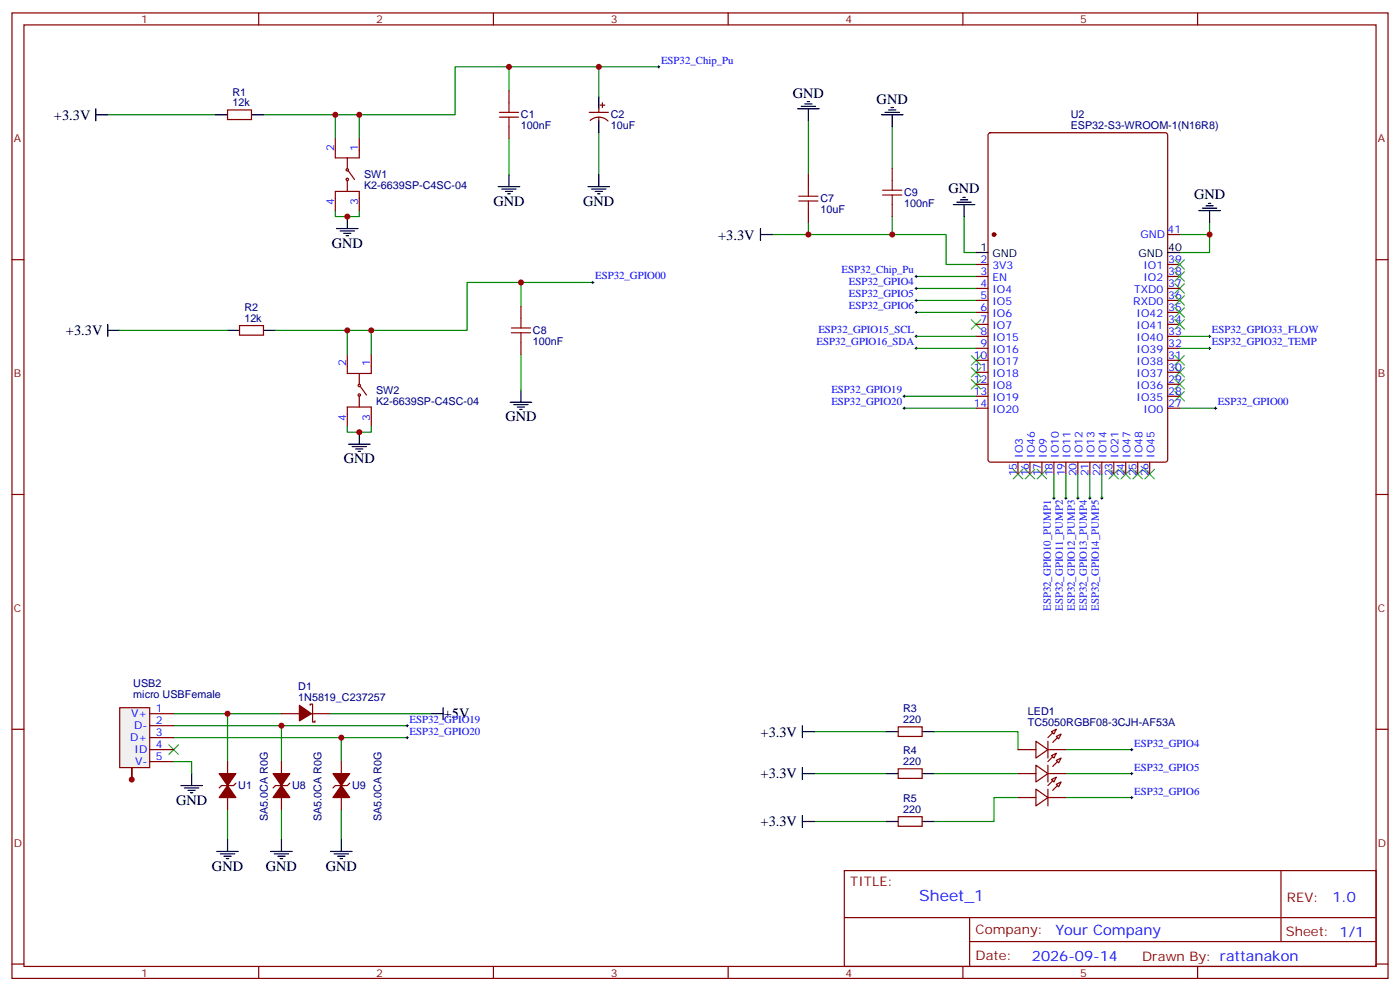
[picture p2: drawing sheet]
<svg xmlns="http://www.w3.org/2000/svg" width="412mm" height="292mm" viewBox="0 0 412 292" stroke-linecap="round" stroke-linejoin="round" font-family="sans-serif">
<g fill="none" stroke="#870000" stroke-width=".35">
<path d="M3.5 3.8h405.4v284.3h-405.4zM7.1 7.3h398.2v277.3h-398.2zM76.2 3.8v3.5M145.3 3.8v3.5M214.5 3.8v3.5M283.6 3.8v3.5M352.8 3.8v3.5M67 32.4h7.1v2.8h-7.1zM149.9 26.7v3.6M149.9 37.3v3.6M173.6 33.1h5.6M173.9 35.5a3.8 3.8 0 0 1 5.2 .1"/>
<path d="M176.4 32v1.1M176.4 34.5v1.1M176.7 31h1.5M177.4 30.3v1.4M291.3 39.3l.4-.2h51.6l.6 .4 .1 95.9-.5 .6-51.8 .1-.6-.5-.1-95.8zM98.8 40.9v5.6h7v-5.6M102.3 46.5v3.2M102.3 53.2v3.2M102.7 50.4l1.7 2.4M238.1 51.4v3.6M262.8 49.7v3.5M3.5 76.5h3.6"/>
<path d="M98.8 62v-5.6h7v5.6M238.1 62v3.5M262.8 60.3v3.5M287.5 77.9h3.5M344 77.9h3.5M344 69.1h3.5M405.3 76.5h3.6M70.6 95.9h7v2.8h-7zM153.5 90.2v3.6M287.5 81.4h3.5M287.5 84.9h3.5M287.5 88.5h3.5"/>
<path d="M287.5 92h3.5M287.5 95.5h3.5M287.5 99.1h3.5M344 81.4h3.5M344 84.9h3.5M344 88.5h3.5M344 92h3.5M344 95.5h3.5M344 99.1h3.5M102.3 104.4v5.6h7.1v-5.6M105.8 110v3.2M105.8 116.7v3.2"/>
<path d="M106.2 113.9l1.7 2.4M153.5 100.8v3.6M287.5 102.6h3.5M287.5 106.1h3.5M287.5 109.6h3.5M287.5 113.2h3.5M287.5 116.7h3.5M344 102.6h3.5M344 106.1h3.5M344 109.6h3.5M344 113.2h3.5M344 116.7h3.5"/>
<path d="M102.3 125.5v-5.6h7.1v5.6M287.5 120.2h3.5M299.9 136.1v3.5M303.4 136.1v3.5M306.9 136.1v3.5M310.4 136.1v3.5M314 136.1v3.5M317.5 136.1v3.5M321 136.1v3.5M324.6 136.1v3.5M328.1 136.1v3.5M331.6 136.1v3.5"/>
<path d="M335.1 136.1v3.5M338.7 136.1v3.5M344 120.2h3.5M3.5 145.6h3.6M405.3 145.6h3.6M3.5 214.8h3.6M82.9 210.2h5.3M91.4 207.7v-.3h.7v5.3h.7v-.4M91.7 210.2h5.3M264.6 214.1h7v2.8h-7zM305.2 218.3l3.5 2.5-3.5 2.4zM308.7 218.3v4.9"/>
<path d="M309.7 215.5l1.4-.7-.7 1.4zM311.1 216.9l1.5-.7-.7 1.4zM405.3 214.8h3.6M67 224.3v14.1M69.5 230.6l-.7 .8h-3.5l-.7 .7M82.9 224.3v14.1M85.4 230.6l-.7 .8h-3.6l-.7 .7M100.5 224.3v14.1M103 230.6l-.7 .8h-3.5l-.7 .7M264.6 226.4h7v2.8h-7zM299.9 234.9h5.3M299.9 220.8h5.3"/>
<path d="M299.9 227.8h5.3M305.2 232.4l3.5 2.5-3.5 2.4zM305.2 225.4l3.5 2.4-3.5 2.5zM308.7 234.9h5.3M308.7 225.4v4.9M308.7 232.4v4.9M308.7 220.8h5.3M308.7 227.8h5.3M309.7 229.6l1.4-.7-.7 1.4zM309.7 222.5l1.4-.7-.7 1.4zM311.1 231l1.5-.7-.7 1.4zM311.1 223.9l1.5-.7-.7 1.4z"/>
<path d="M248.7 256.4h156.6v28.2h-156.6zM264.6 240.5h7v2.8h-7zM377.3 256.4v20.9M248.7 270.2h156.5M285.6 277.3h119.6M285.6 270.2v14.2M3.5 283.9h3.6M76.2 284.6v3.5M145.3 284.6v3.5M214.5 284.6v3.5M283.6 284.6v3.5M352.8 284.6v3.5"/>
<path d="M405.3 283.9h3.6"/>
<circle cx="102.3" cy="50" r=".35"/>
<circle cx="102.3" cy="52.8" r=".35"/>
<circle cx="105.8" cy="113.5" r=".35"/>
<circle cx="105.8" cy="116.3" r=".35"/>
</g>
<g fill="none" stroke="#000" stroke-width=".35">
<path d="M28.2 33.8h3.5M28.2 32v3.6M63.5 33.8h3.5M74.1 33.8h3.5M176.4 28.5v3.5M176.4 35.6v3.5M234.9 32h6.4M236 31.3h4.2M237.1 30.6h2.1M237.8 29.9h.7M238.1 32v3.6M259.6 33.8h6.4"/>
<path d="M260.7 33.1h4.2M261.8 32.4h2.1M262.5 31.7h.7M262.8 33.8v3.5M146.8 55h6.3M147.8 55.7h4.2M148.9 56.4h2.1M149.6 57.1h.7M149.9 51.4v3.6M173.2 55h6.4M174.3 55.7h4.2M175.3 56.4h2.1"/>
<path d="M176 57.1h.7M176.4 51.4v3.6M281.9 59.5h4.2M282.9 58.8h2.1M283.6 58.1h.7M356 59.9h.7M99.1 67.3h6.4M100.2 68h4.2M101.2 68.7h2.2M102 69.4h.7M102.3 63.8v3.5M224 69.1h3.5"/>
<path d="M224 67.3v3.5M280.8 60.3h6.4M284 60.3v3.5M287.5 74.4h3.5M344 74.4h3.5M353.1 62h6.4M354.2 61.3h4.2M355.2 60.6h2.2M356.3 62v3.5M31.7 97.3h3.6M31.7 95.5v3.6M67 97.3h3.6"/>
<path d="M77.6 97.3h3.5M150.3 118.5h6.3M151.3 119.2h4.3M152.4 119.9h2.1M153.5 114.9v3.6M102.7 130.8h6.3M103.7 131.5h4.2M104.8 132.2h2.1M105.5 132.9h.7M105.8 127.3v3.5M153.1 120.6h.7M127 210.2h3.5"/>
<path d="M130.5 208.4v3.5M236.4 213.7v3.5M236.4 215.5h3.5M261.1 215.5h3.5M271.6 215.5h3.6M53.3 231.4h6.3M54.3 232.1h4.3M55.4 232.8h2.1M56.1 233.5h.7M56.4 227.8v3.6M236.4 226.1v3.5M236.4 227.8h3.5"/>
<path d="M261.1 227.8h3.5M271.6 227.8h3.6M63.9 250.8h6.3M64.9 251.5h4.2M66 252.2h2.1M66.7 252.9h.7M67 247.2v3.6M79.7 250.8h6.4M80.8 251.5h4.2M81.8 252.2h2.2M82.5 252.9h.8M82.9 247.2v3.6"/>
<path d="M97.4 250.8h6.3M98.4 251.5h4.3M99.5 252.2h2.1M100.2 252.9h.7M100.5 247.2v3.6M236.4 241.9h3.5M236.4 240.2v3.5M261.1 241.9h3.5M271.6 241.9h3.6"/>
</g>
<g fill="none" stroke="#3c3" stroke-width=".35">
<path d="M346.1 76.5l2.8 2.8M348.9 76.5l-2.8 2.8M286.1 94.1l2.8 2.8M288.9 94.1l-2.8 2.8M346.1 83.5l2.8 2.9M346.1 90.6l2.8 2.8M346.1 87.1l2.8 2.8M346.1 94.1l2.8 2.8M346.1 80l2.8 2.8M348.9 94.1l-2.8 2.8M348.9 90.6l-2.8 2.8M348.9 83.5l-2.8 2.9"/>
<path d="M348.9 87.1l-2.8 2.8M348.9 80l-2.8 2.8M286.1 111.8l2.8 2.8M286.1 108.2l2.8 2.9M286.1 104.7l2.8 2.8M288.9 111.8l-2.8 2.8M288.9 108.2l-2.8 2.9M288.9 104.7l-2.8 2.8M346.1 115.3l2.8 2.8M346.1 111.8l2.8 2.8M346.1 108.2l2.8 2.9M346.1 104.7l2.8 2.8"/>
<path d="M348.9 115.3l-2.8 2.8M348.9 111.8l-2.8 2.8M348.9 108.2l-2.8 2.9M348.9 104.7l-2.8 2.8M298.4 138.2l2.9 2.8M301.3 138.2l-2.9 2.8M302 138.2l2.8 2.8M304.8 138.2l-2.8 2.8M305.5 138.2l2.8 2.8M308.3 138.2l-2.8 2.8M326.7 138.2l2.8 2.8M329.5 138.2l-2.8 2.8"/>
<path d="M330.2 138.2l2.8 2.8M333 138.2l-2.8 2.8M333.7 138.2l2.8 2.8M336.5 138.2l-2.8 2.8M337.3 138.2l2.8 2.8M340.1 138.2l-2.8 2.8M49.7 219.4l2.9 2.8M52.6 219.4l-2.9 2.8"/>
</g>
<g fill="none" stroke="#008700" stroke-width=".35">
<path d="M149.9 19.7h26.5v8.8M176.4 19.7h17.6M31.7 33.8h31.8M77.6 33.8h21.2v7.1M98.8 33.8h7v7.1M149.9 26.7v-7h-15.8v14.1h-28.3M176.4 39.1v12.3M238.1 35.6v15.8M262.8 37.3v12.4M149.9 40.9v10.5M98.8 62v1.8h7v-1.8M227.5 69.1h51.2v8.8h8.8"/>
<path d="M238.1 65.5v3.6M262.8 63.8v5.3M284 63.8v10.6h3.5M356.3 69.1v5.3h-8.8M356.3 65.5v3.6h-8.8M35.3 97.3h31.7M81.1 97.3h21.2v7.1M102.3 97.3h7.1v7.1M153.5 90.2v-7h-15.9v14.1h-28.2M153.5 83.2h21.1M269.9 92h17.6M269.9 88.5h17.6"/>
<path d="M269.9 84.9h17.6M269.9 81.4h17.6M269.9 99.1h17.6M347.5 99.1h8.8M153.5 104.4v10.5M266.3 116.7h21.2M269.9 102.6h17.6M347.5 102.6h8.8M102.3 125.5v1.8h7.1v-1.8M266.3 120.2h21.2M310.4 139.6v7.1M314 139.6v7.1"/>
<path d="M317.5 139.6v7.1M321 139.6v7.1M324.6 139.6v7.1M347.5 120.2h10.6M51.2 217.2h49.3v7.1M51.2 213.7h31.7v10.6M51.2 210.2h31.7M67 210.2v14.1M82.9 213.7h37M97 210.2h30M100.5 217.2h19.4M239.9 215.5h21.2"/>
<path d="M275.2 215.5h24.7v5.3M67 238.4v8.8M82.9 238.4v8.8M100.5 238.4v8.8M239.9 227.8h21.2M275.2 227.8h24.7M299.9 234.9h-7.1v7h-17.6M314 234.9h19.4M314 227.8h19.4M314 220.8h19.4M239.9 241.9h21.2"/>
</g>
<g fill="none" stroke="#a10000" stroke-width=".35">
<path d="M147.1 34.5h5.7M147.1 33.1h5.7M149.9 30.3v2.8M149.9 34.5v2.8M235.3 57.8h5.6M235.3 59.2h5.6M238.1 55v2.8M238.1 59.2v2.8M260 57.4h5.6M260 56h5.6M262.8 53.2v2.8M262.8 57.4v2.9"/>
<path d="M150.6 98h5.7M150.6 96.6h5.7M153.5 93.8v2.8M153.5 98v2.8"/>
</g>
<g fill="#870000" stroke="#870000" stroke-width=".35">
<path d="M310.1 232.8l1.4-1.4z"/>
<path d="M310.1 229.9l-1.4 1.5z"/>
<path d="M310.1 218.7l1.4-1.5z"/>
<path d="M308.7 217.2l1.4-1.4z"/>
<path d="M308.7 224.3l1.4-1.4z"/>
<path d="M311.5 224.3l-1.4 1.4z"/>
<path d="M100.5 231.4l2.5 3.5h-4.9z"/>
<path d="M98.1 227.8h4.9l-2.5 3.6z"/>
<path d="M82.9 231.4l2.5 3.5h-5z"/>
<path d="M80.4 227.8h5l-2.5 3.6z"/>
<path d="M67 231.4l2.5 3.5h-4.9z"/>
<path d="M64.6 227.8h4.9l-2.5 3.6z"/>
<path d="M88.2 207.7l3.5 2.5-3.5 2.1z"/>
<circle cx="292.8" cy="69.1" r=".53"/>
</g>
<g fill="none" stroke="#000" stroke-width=".29">
<path d="M193.7 19.7h.7M194 19.3v.7M174.3 83.2h.7M174.6 82.8v.7M269.5 81.4h.7M269.5 84.9h.7M269.5 88.5h.7M269.5 92h.7M269.5 99.1h.7M269.9 81.1v.7M269.9 84.6v.7M269.9 88.1v.7"/>
<path d="M269.9 91.7v.7M269.9 98.7v.7M356 99.1h.7M356.3 98.7v.7M266 116.7h.7M266.3 116.3v.8M266.3 119.9v.7M269.5 102.6h.7M269.9 102.2v.7M356 102.6h.7M356.3 102.2v.7M358.1 119.9v.7"/>
<path d="M266 120.2h.7M357.7 120.2h.7M310.1 146.7h.7M310.4 146.3v.7M313.6 146.7h.7M314 146.3v.7M317.1 146.7h.8M317.5 146.3v.7M320.7 146.7h.7M321 146.3v.7M324.2 146.7h.7M324.6 146.3v.7"/>
<path d="M119.6 213.7h.7M119.6 217.2h.7M119.9 213.4v.7M119.9 216.9v.7M333 220.8h.7M333 227.8h.7M333 234.9h.7M333.4 220.4v.7M333.4 227.5v.7M333.4 234.5v.7"/>
</g>
<path d="M35.3 208.4h8.8v17.7h-8.8z" fill="#f0f0f0" stroke="#870000" stroke-width=".35"/>
<path d="M44.1 210.2h7.1M44.1 213.7h7.1M44.1 217.2h7.1M38.8 226.1v3.5M44.1 220.8h7.1M44.1 224.3h7.1" fill="none" stroke="#870000" stroke-width=".35"/>
<path d="M51.2 224.3h5.2v3.5" fill="none" stroke="#008700" stroke-width=".35"/>
<g fill="#c00">
<circle cx="105.8" cy="127.3" r=".88"/>
<circle cx="153.5" cy="83.2" r=".88"/>
<circle cx="176.4" cy="19.7" r=".88"/>
<circle cx="82.9" cy="213.7" r=".88"/>
<circle cx="100.5" cy="217.2" r=".88"/>
<circle cx="356.3" cy="69.1" r=".88"/>
<circle cx="262.8" cy="69.1" r=".88"/>
<circle cx="238.1" cy="69.1" r=".88"/>
<circle cx="67" cy="210.2" r=".88"/>
<circle cx="102.3" cy="97.3" r=".88"/>
<circle cx="109.4" cy="97.3" r=".88"/>
<circle cx="149.9" cy="19.7" r=".88"/>
<circle cx="105.8" cy="33.8" r=".88"/>
<circle cx="98.8" cy="33.8" r=".88"/>
<circle cx="102.3" cy="63.8" r=".88"/>
<circle cx="38.8" cy="229.6" r=".88"/>
</g>
<text font-size="4.6" fill="#00f" x="270.8" y="265.4">Sheet_1</text>
<g font-size="4.2">
<text x="233.5" y="28.7">GND</text>
<text x="15.9" y="35.2">+3.3V</text>
<text x="258.2" y="30.5">GND</text>
<text x="279.4" y="57">GND</text>
<text x="351.7" y="58.7">GND</text>
<text x="145.3" y="60.6">GND</text>
<text x="171.8" y="60.6">GND</text>
<text x="211.6" y="70.6">+3.3V</text>
<text x="97.7" y="73">GND</text>
<text x="19.4" y="98.7">+3.3V</text>
<text x="148.9" y="124.1">GND</text>
<text x="101.2" y="136.5">GND</text>
<text x="130.7" y="211.6">+5V</text>
<text x="224" y="216.9">+3.3V</text>
<text x="224" y="229.2">+3.3V</text>
<text x="51.9" y="237">GND</text>
<text x="224" y="243.4">+3.3V</text>
<text x="62.4" y="256.4">GND</text>
<text x="78.3" y="256.4">GND</text>
<text x="96" y="256.4">GND</text>
</g>
<g font-size="4.2" fill="#00f">
<text x="392.5" y="265.7">1.0</text>
<text x="310.9" y="275.2">Your Company</text>
<text x="304" y="283">2026-09-14</text>
</g>
<g font-size="3.9" fill="#800">
<text x="250.5" y="261">TITLE:</text>
<text x="379.1" y="265.7">REV:</text>
<text x="287.4" y="275.2">Company:</text>
<text x="378.7" y="275.8">Sheet: 1/1</text>
<text x="287.4" y="282.9">Date:</text>
<text x="336.4" y="282.9">Drawn By: rattanakon</text>
</g>
<g font-size="3.2" fill="#800">
<text x="41.6" y="6.8">1</text>
<text x="110.8" y="6.8">2</text>
<text x="179.9" y="6.8">3</text>
<text x="249.1" y="6.8">4</text>
<text x="318.2" y="6.8">5</text>
<text x="4.1" y="41.9">A</text>
<text x="405.9" y="41.9">A</text>
<text x="4.1" y="111.1">B</text>
<text x="405.9" y="111.1">B</text>
<text x="4.1" y="180.2">C</text>
<text x="405.9" y="180.2">C</text>
<text x="4.1" y="249.3">D</text>
<text x="405.9" y="249.3">D</text>
<text x="41.6" y="287.6">1</text>
<text x="110.8" y="287.6">2</text>
<text x="179.9" y="287.6">3</text>
<text x="249.1" y="287.6">4</text>
<text x="318.2" y="287.6">5</text>
</g>
<g font-size="3.2" fill="#00f">
<text x="194.7" y="18.8">ESP32_Chip_Pu</text>
<text x="98.4" y="44.4" transform="rotate(-90 98.4 44.4)">2</text>
<text x="105.5" y="44.4" transform="rotate(-90 105.5 44.4)">1</text>
<text x="98.4" y="60.5" transform="rotate(-90 98.4 60.5)">4</text>
<text x="105.5" y="60.5" transform="rotate(-90 105.5 60.5)">3</text>
<text x="336" y="70.1">GND</text>
<text x="344" y="68.7">41</text>
<text x="288.8" y="77.5">2</text>
<text x="344.1" y="77.5">39</text>
<text x="175.3" y="82.3">ESP32_GPIO00</text>
<text x="247.9" y="80.5">ESP32_Chip_Pu</text>
<text x="288.8" y="81.1">3</text>
<text x="292.3" y="79.3">3V3</text>
<text x="292.3" y="82.8">EN</text>
<text x="336.8" y="82.8">IO2</text>
<text x="336.8" y="79.3">IO1</text>
<text x="344.1" y="81.1">38</text>
<text x="250" y="84.1">ESP32_GPIO4</text>
<text x="250" y="87.6">ESP32_GPIO5</text>
<text x="288.8" y="84.6">4</text>
<text x="288.8" y="88.1">5</text>
<text x="292.3" y="86.4">IO4</text>
<text x="292.3" y="89.9">IO5</text>
<text x="333.8" y="89.9">RXD0</text>
<text x="334.1" y="86.4">TXD0</text>
<text x="344.1" y="88.1">36</text>
<text x="344.1" y="84.6">37</text>
<text x="250" y="91.1">ESP32_GPIO6</text>
<text x="288.8" y="91.7">6</text>
<text x="288.8" y="95.2">7</text>
<text x="292.3" y="93.4">IO6</text>
<text x="334.8" y="93.4">IO42</text>
<text x="344.1" y="95.2">34</text>
<text x="344.1" y="91.7">35</text>
<text x="240.5" y="101.7">ESP32_GPIO16_SDA</text>
<text x="241.1" y="98.2">ESP32_GPIO15_SCL</text>
<text x="288.8" y="98.7">8</text>
<text x="292.3" y="96.9">IO7</text>
<text x="292.3" y="100.5">IO15</text>
<text x="334.8" y="100.5">IO40</text>
<text x="334.8" y="96.9">IO41</text>
<text x="344.1" y="98.7">33</text>
<text x="357" y="101.7">ESP32_GPIO32_TEMP</text>
<text x="357" y="98.2">ESP32_GPIO33_FLOW</text>
<text x="102" y="107.9" transform="rotate(-90 102 107.9)">2</text>
<text x="109" y="107.9" transform="rotate(-90 109 107.9)">1</text>
<text x="286.8" y="105.8">10</text>
<text x="288.8" y="102.2">9</text>
<text x="292.3" y="104">IO16</text>
<text x="292.3" y="107.5">IO17</text>
<text x="334.8" y="107.5">IO38</text>
<text x="334.8" y="104">IO39</text>
<text x="344.1" y="105.8">31</text>
<text x="344.1" y="102.2">32</text>
<text x="286.8" y="109.3">11</text>
<text x="286.8" y="112.8">12</text>
<text x="292.3" y="111.1">IO18</text>
<text x="334.8" y="111.1">IO37</text>
<text x="344.1" y="112.8">29</text>
<text x="344.1" y="109.3">30</text>
<text x="244.9" y="115.8">ESP32_GPIO19</text>
<text x="244.9" y="119.3">ESP32_GPIO20</text>
<text x="286.8" y="116.3">13</text>
<text x="286.8" y="119.9">14</text>
<text x="292.3" y="114.6">IO8</text>
<text x="292.3" y="118.1">IO19</text>
<text x="334.8" y="118.1">IO35</text>
<text x="334.8" y="114.6">IO36</text>
<text x="344.1" y="119.9">27</text>
<text x="344.1" y="116.3">28</text>
<text x="358.8" y="119.3">ESP32_GPIO00</text>
<text x="102" y="124" transform="rotate(-90 102 124)">4</text>
<text x="109" y="124" transform="rotate(-90 109 124)">3</text>
<text x="292.3" y="121.6">IO20</text>
<text x="336.8" y="121.6">IO0</text>
<text x="301.3" y="134.8" transform="rotate(-90 301.3 134.8)">IO3</text>
<text x="304.8" y="134.8" transform="rotate(-90 304.8 134.8)">IO46</text>
<text x="308.3" y="134.8" transform="rotate(-90 308.3 134.8)">IO9</text>
<text x="311.9" y="134.8" transform="rotate(-90 311.9 134.8)">IO10</text>
<text x="315.4" y="134.8" transform="rotate(-90 315.4 134.8)">IO11</text>
<text x="318.9" y="134.8" transform="rotate(-90 318.9 134.8)">IO12</text>
<text x="322.4" y="134.8" transform="rotate(-90 322.4 134.8)">IO13</text>
<text x="326" y="134.8" transform="rotate(-90 326 134.8)">IO14</text>
<text x="329.5" y="134.8" transform="rotate(-90 329.5 134.8)">IO21</text>
<text x="333" y="134.8" transform="rotate(-90 333 134.8)">IO47</text>
<text x="336.5" y="134.8" transform="rotate(-90 336.5 134.8)">IO48</text>
<text x="340.1" y="134.8" transform="rotate(-90 340.1 134.8)">IO45</text>
<text x="299.5" y="140.3" transform="rotate(-90 299.5 140.3)">15</text>
<text x="303" y="140.3" transform="rotate(-90 303 140.3)">16</text>
<text x="306.6" y="140.3" transform="rotate(-90 306.6 140.3)">17</text>
<text x="310.1" y="140.3" transform="rotate(-90 310.1 140.3)">18</text>
<text x="313.6" y="140.3" transform="rotate(-90 313.6 140.3)">19</text>
<text x="317.1" y="140.3" transform="rotate(-90 317.1 140.3)">20</text>
<text x="320.7" y="140.3" transform="rotate(-90 320.7 140.3)">21</text>
<text x="324.2" y="140.3" transform="rotate(-90 324.2 140.3)">22</text>
<text x="327.7" y="140.3" transform="rotate(-90 327.7 140.3)">23</text>
<text x="331.3" y="140.3" transform="rotate(-90 331.3 140.3)">24</text>
<text x="334.8" y="140.3" transform="rotate(-90 334.8 140.3)">25</text>
<text x="338.3" y="140.3" transform="rotate(-90 338.3 140.3)">26</text>
<text x="309.6" y="179.9" transform="rotate(-90 309.6 179.9)">ESP32_GPIO10_PUMP1</text>
<text x="313.1" y="179.9" transform="rotate(-90 313.1 179.9)">ESP32_GPIO11_PUMP2</text>
<text x="316.6" y="179.9" transform="rotate(-90 316.6 179.9)">ESP32_GPIO12_PUMP3</text>
<text x="320.1" y="179.9" transform="rotate(-90 320.1 179.9)">ESP32_GPIO13_PUMP4</text>
<text x="323.7" y="179.9" transform="rotate(-90 323.7 179.9)">ESP32_GPIO14_PUMP5</text>
<text x="45.9" y="209.8">1</text>
<text x="38.6" y="211.2">V+</text>
<text x="39.5" y="214.8">D-</text>
<text x="45.9" y="213.4">2</text>
<text x="120.6" y="212.8">ESP32_GPIO19</text>
<text x="38.4" y="218.3">D+</text>
<text x="39.6" y="221.8">ID</text>
<text x="45.9" y="216.9">3</text>
<text x="45.9" y="220.4">4</text>
<text x="120.6" y="216.4">ESP32_GPIO20</text>
<text x="334.1" y="219.9">ESP32_GPIO4</text>
<text x="39.8" y="225.4">V-</text>
<text x="45.9" y="223.9">5</text>
<text x="334.1" y="226.9">ESP32_GPIO5</text>
<text x="334.1" y="234">ESP32_GPIO6</text>
</g>
<g font-size="3.2" fill="#000080">
<text x="68.4" y="28.1">R1</text>
<text x="68.4" y="31.3">12k</text>
<text x="153.5" y="34.9">C1</text>
<text x="179.9" y="34.9">C2</text>
<text x="315.4" y="34.8">U2</text>
<text x="153.5" y="38">100nF</text>
<text x="179.9" y="38">10uF</text>
<text x="315.4" y="38">ESP32-S3-WROOM-1(N16R8)</text>
<text x="107.2" y="52.5">SW1</text>
<text x="107.2" y="55.7">K2-6639SP-C4SC-04</text>
<text x="241.7" y="59.5">C7</text>
<text x="266.3" y="57.8">C9</text>
<text x="241.7" y="62.7">10uF</text>
<text x="266.3" y="61">100nF</text>
<text x="72" y="94.8">12k</text>
<text x="72" y="91.6">R2</text>
<text x="157" y="101.5">100nF</text>
<text x="157" y="98.4">C8</text>
<text x="110.8" y="119.2">K2-6639SP-C4SC-04</text>
<text x="110.8" y="116">SW2</text>
<text x="39.3" y="202.4">USB2</text>
<text x="87.9" y="203.1">D1</text>
<text x="39.3" y="205.5">micro USBFemale</text>
<text x="87.9" y="206.3">1N5819_C237257</text>
<text x="266" y="209.8">R3</text>
<text x="266" y="213">220</text>
<text x="302.8" y="213.7">TC5050RGBF08-3CJH-AF53A</text>
<text x="302.8" y="210.5">LED1</text>
<text x="266" y="225.4">220</text>
<text x="266" y="222.2">R4</text>
<text x="70.2" y="232.4">U1</text>
<text x="86.1" y="232.4">U8</text>
<text x="103.7" y="232.4">U9</text>
<text x="266" y="239.5">220</text>
<text x="266" y="236.3">R5</text>
<text x="78.9" y="241.9" transform="rotate(-90 78.9 241.9)">SA5.0CA R0G</text>
<text x="94.7" y="241.9" transform="rotate(-90 94.7 241.9)">SA5.0CA R0G</text>
<text x="112.4" y="241.9" transform="rotate(-90 112.4 241.9)">SA5.0CA R0G</text>
</g>
<g font-size="3.2">
<text x="288.8" y="74">1</text>
<text x="292.3" y="75.8">GND</text>
<text x="335.4" y="75.8">GND</text>
<text x="344.1" y="74">40</text>
</g>
</svg>
